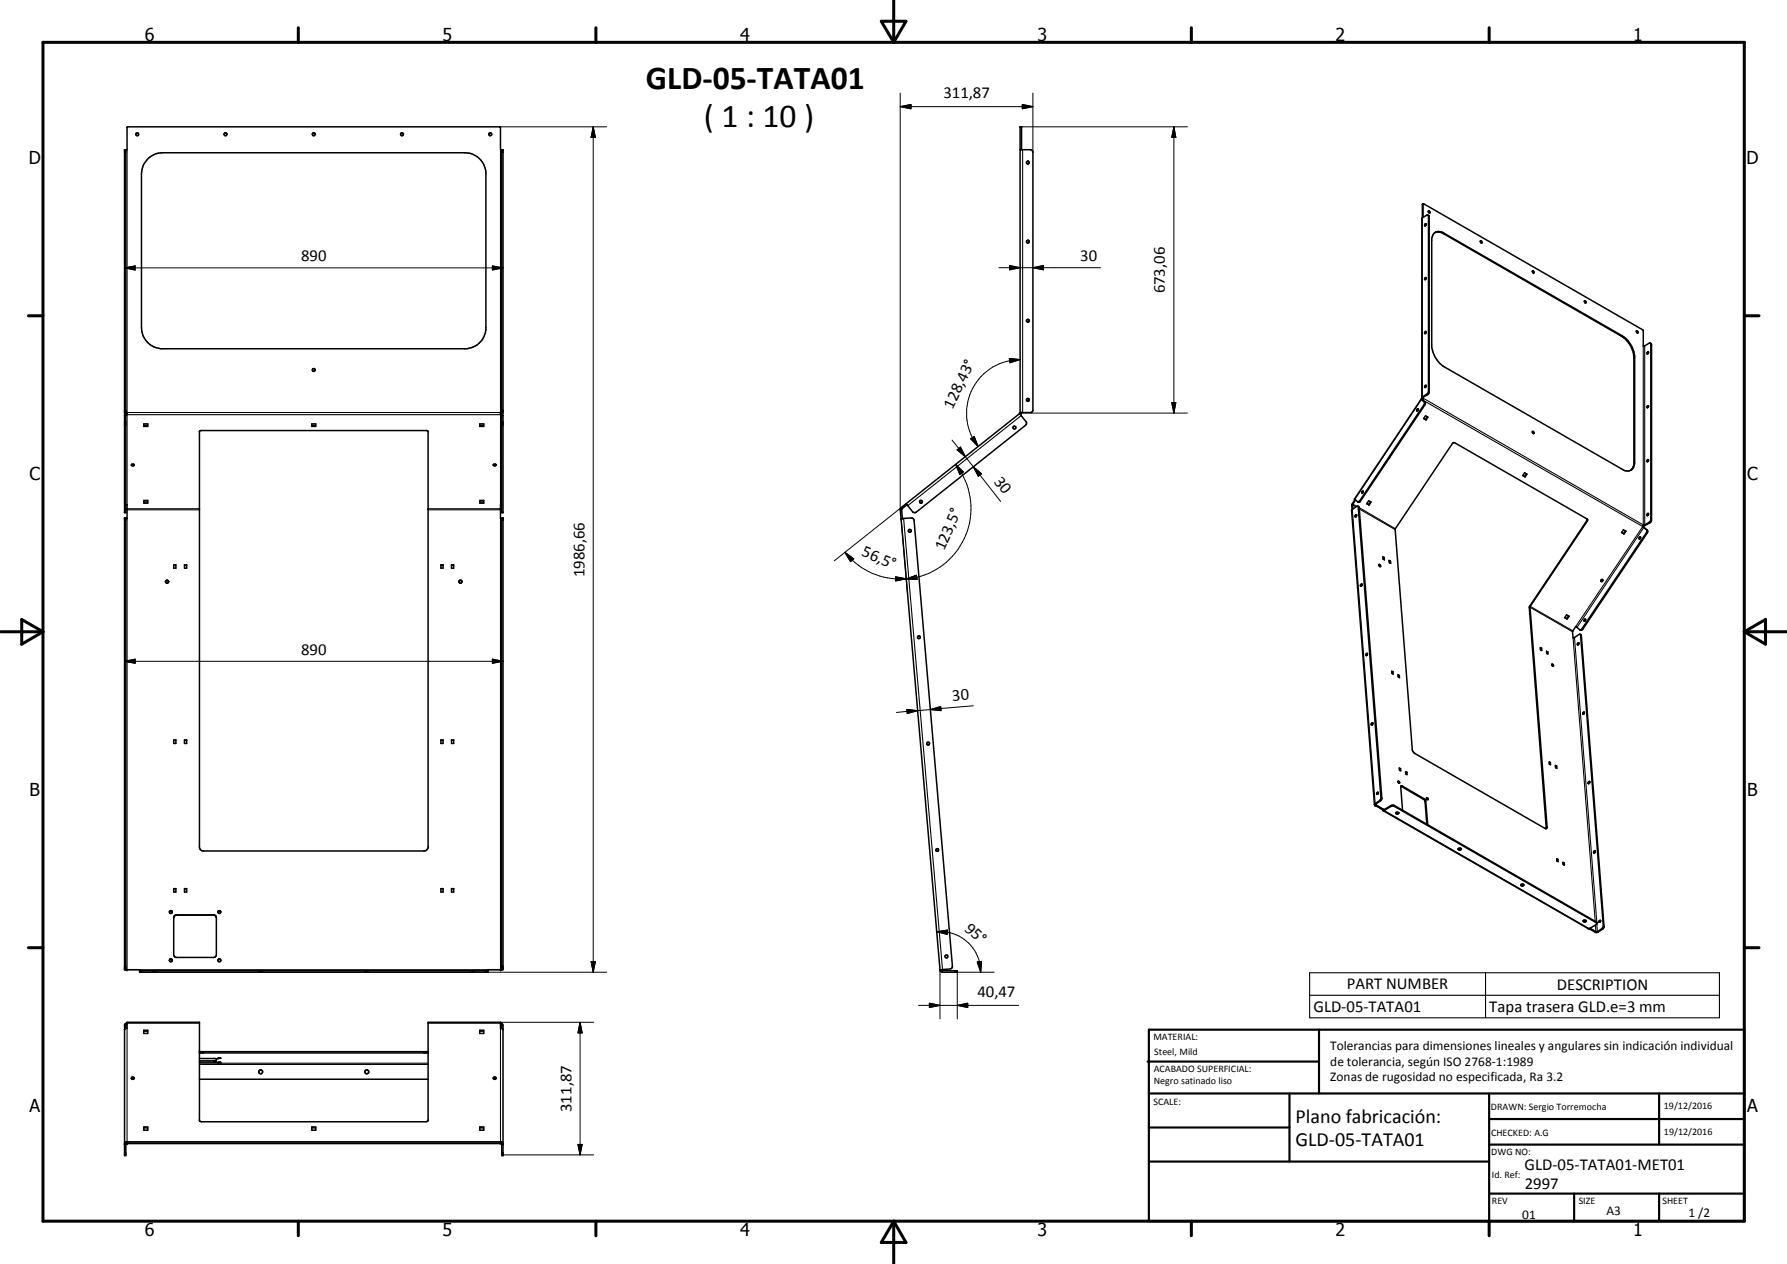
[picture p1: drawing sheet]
<svg xmlns="http://www.w3.org/2000/svg" width="420mm" height="297mm" viewBox="0 0 420 297" stroke-linecap="round" stroke-linejoin="round" font-family="sans-serif">
<g fill="none" stroke="#000" stroke-width=".35">
<path d="M29.6 35.2v61.7M32 31.4a.34 .34 0 0 1 .5-.1 .34 .34 0 0 1-.1 .6l-.4-.2zM34.9 37.2l.9-.6a4.3 4.3 0 0 1 2.5-.7h71a4.9 4.9 0 0 1 4.9 4.5v37.1a5.1 5.1 0 0 1-4.4 4.5h-72.1a5 5 0 0 1-4.4-5v-36.1a5 5 0 0 1 1.6-3.7zM52.7 31.4a.34 .34 0 0 1 .6-.1 .34 .34 0 0 1-.1 .6h-.3zM73.5 31.4a.34 .34 0 0 1 .5-.1 .34 .34 0 0 1-.1 .6h-.3zM94.2 31.4a.34 .34 0 0 1 .6-.1 .34 .34 0 0 1-.2 .6l-.4-.2zM115 31.4l.5-.1 .1 .4-.5 .2zM118 35.2v61.7M239.8 35.2h2.5l.6 .4v61l-.4 .3h-2.7M240.2 35.2v-5.4h-.4v67.3l-.1 .1M334.4 51.2l-.1 .1v42.2l.1 .1M334.4 51.2l1.1-.7 .3 .1 .1 .2v41.2l-.3 .6-1.3 .8"/>
<path d="M334.7 47.9l-.3 .1v3.2M334.7 47.9h-.1v3.2M334.7 47.9l51.5 29.6 .2 .2v3.6h.2l1.2-.7 .4 .1 .1 .3v41.2l-.4 .7-1.3 .7-.3-.1M335 52.7l.2-.1 .2 .1-.3 .4-.2-.2zM335.4 52.7l-.3 .3M335.7 50.5l.3 .4v41.2l-.3 .7-1.2 .6v.5h-.1M335.8 49.7l.3 .3M335.9 49.6l.2 .1 .1 .3-.3-.1zM337.1 54.9l.2-.2a1.85 1.85 0 0 1 2.2 .1l41.9 24.1a6.6 6.6 0 0 1 2.9 4.7v25.4a1.74 1.74 0 0 1-1 1.6 1.74 1.74 0 0 1-1.9-.3l-41.9-24.1a6.7 6.7 0 0 1-2.9-4.7v-25.4zM337.4 54.7l1.1-.2 .6 .2 42.1 24.3a6.4 6.4 0 0 1 3 5.1v24.9l-.3 .9-.3 .5M348.1 56.7l.2 .4M348.1 56.6l.2 .1v.4l-.2-.2z"/>
<path d="M335 78l.2-.1a.23 .23 0 0 1 .1 .3 .23 .23 0 0 1-.4 .1zM335.3 65.3a.24 .24 0 0 0-.3 .1 .24 .24 0 0 0 .1 .3M335.3 65.3l-.2 .4M335.4 78l-.3 .4M335.4 65.3l-.3 .4M360.3 63.8l.2 .3M360.3 63.8a.22 .22 0 0 1 .3 0 .22 .22 0 0 1-.1 .3M372.5 70.8l.2 .4M372.6 70.7l-.1 .1M372.6 70.7h.1M372.7 70.7l.2 .5-.3-.1-.1-.3M384.8 77.8l.3 .1v.3l-.3-.1z"/>
<path d="M384.8 77.9l.2 .3M386.3 77.6h.1M29.9 97.2l-.6 .3v23h.3v-22.9l.3-.1v-.6h-.6v-61.7h.6v-5.3l.1-.1 87.6 .1 .1 5.3h.6v61.7h-.6v.6l.3 .2v22.8h.3v-22.8l-.3-.4-.3-.1M33.8 99.9h.9M33.8 99.6h.9v.6h-.9zM73.3 99.9h.9M73.3 99.6h.9v.6h-.9zM112.8 99.9h.9M112.8 99.6h.9v.6h-.9zM239.7 97.2l1.6 2-.2 .7-25.7 20.5h-.7l-1.6-2M239.7 97.2l-26.6 21.2M240.2 96.9l-.3 .6"/>
<path d="M333.2 96.2l.1-.1 .2 .1-.3 .4-.1-.2zM333.5 96.2l-.2 .4M334.2 93.8l.7 .6v.5l-15.2 22.8-.5 .2-.7-.6zM334.2 93.8l.2 .1M334.4 93.9l.7 .6-.1 .7-15.2 22.7-.2 .1-.4-.1M334.4 93.6v.3M334.5 93.5l-.1 .1M334.8 98.3l.4 .3M335.2 97.7l.5 .3-.4 .7-.6-.4zM335.2 98.6l.1 .1M335.4 90.7l-.1-.1a.26 .26 0 0 0-.3 .1 .26 .26 0 0 0 .1 .4M335.4 90.7l-.3 .4"/>
<path d="M335.6 98l-.4 .6M387.6 95.4l-.2 .4M387.6 82.8l-.2 .4-.2-.2 .1-.2 .3-.1-.2 .4M387.6 95.4l-.3 .1-.1 .2 .2 .1M388.1 80.7v41.4l-.2 .6-1.3 .7h-.2l-.2 .3M29.6 118.7l.3-.1v3.3h-.3M30.9 109.1l.2 .2 .4-.2M30.9 109.2l.2 .3h.3l.1-.3M30.9 109.2h.6M33.8 117.6h.9v.6h-.9zM33.8 118h.9M46.9 101.3l.3-.1h53.1l.4 .2v97.8l-.6 .7-52.2 .1-.8-.4-.2-.4z"/>
<path d="M112.8 117.6h.9v.6h-.9zM112.8 118h.9M116 109.1l.2 .2 .4-.2M116.1 109.1l.6 .2-.5 .2-.2-.2zM118 118.8l-.3-.2v3.3l.3-.1M213.1 118.4l-1.4 1.3 .2 2.2M213.3 118.6l-1.3 1.1 .2 2.2M238.2 100.3a.34 .34 0 0 1 .5-.1 .34 .34 0 0 1 0 .5 .34 .34 0 0 1-.5-.1zM318 119.7l-.2 .3 5.4 69.1M318.6 117.4l-.8 1.3 .1 1.1M318.7 117.5l-.7 1.2 .1 .9M319.3 119l.3 .3 5.3 68.3-.1 .4-1.4 1 .1 .1"/>
<path d="M319.3 119l5.4 68.5-.3 .6-1.2 1M319.3 119h-.3l-1 .7M319.5 119.1v.1M320.5 115.5v-.1l-.3 .1v.2l.1 .2M320.5 115.5l-.2 .4M321.4 118.3l.4 .3M321.8 117.7l.6 .3-.5 .7-.6-.3zM321.8 118.6l.1 .1M322.2 117.9l-.4 .7M326.7 107.5l-.2 .3M341.5 104.2l.5-.1 31.3 18-13.6 20.5 4.1 51.8-.3 .3-30.8-17.6-.6-.8-4.1-52zM358 111.8l.5-.7 .5 .3-.4 .7"/>
<path d="M358 111.7l.5 .3M358 111.8l.6 .3M358.5 112l.1 .1M358.9 111.3l-.4 .7M360.3 101.5l.2 .4M360.3 101.4l.3 .1v.4l-.3-.3zM387.3 108.1l.3-.1-.2 .5-.2-.1zM387.6 108.1l-.2 .4M38.9 136.6l.2-.2 .5 .2M38.9 136.6v.2a.36 .36 0 0 0 .5 .2 .36 .36 0 0 0 .2-.4M38.9 136.6l.4-.2 .3 .2M40.8 132.8h.5v.7h-.5z"/>
<path d="M43.4 132.8h.5v.7h-.5zM103.7 132.8h.5v.7h-.5zM106.2 132.8h.5v.7h-.5zM107.9 136.6a.35 .35 0 0 0 .4 .5 .35 .35 0 0 0 .3-.5M108.1 136.4h.3M108.1 136.4l-.2 .2M108.4 136.4l.2 .2M211.9 121.9l9.1 106M212.1 121.9l2.3-.2 .5 .6 9 104.8-.2 .5-.3 .1-2.4 .2M212.1 121.9h-.2M213.7 124.5h.5v.4l-.3 .2-.2-.1-.1-.2zM318.7 121.1l.3-.1-.2 .5-.2-.1z"/>
<path d="M319 121.1l-.2 .3M320 137.3l.2-.1v.3l-.3 .3v-.3zM320.2 137.4l-.1 .3M324.2 132.8l.2 .3M324.2 132.8l.1-.2 .3 .2v.3h-.2M325.2 130.9l.2 .1 .1 .6-.3-.2zM325.2 131.1h.1M325.3 131.1v.3M325.4 131l-.1 .1M326.6 131.7l.3 .2 .1 .5-.3-.2zM326.6 132h.1M326.7 132l.1 .3"/>
<path d="M326.9 131.9l-.2 .1M373.2 122l-13.6 20.7 3.9 52M376.8 136.2l-.1 .3-.3 .1M381.3 125.1l.5 .4M381.3 125.1l.4-.6 .6 .3-.5 .7M381.3 125.1l.5 .3M381.8 125.4v.1M382.2 124.8l-.4 .6M385.7 126.2l-.3 .1-.1 .2 .2 .2M385.7 126.2l-.2 .5M385.7 126.3l-.2 .4M386.2 123.7l1 .8-.1 .6-15.3 22.8-.4 .1-.9-.8-.8 1.3 .2 1.4 .3-.1 1.1-.7h.3l5.4 68.5-.4 .6-1 .7h-.4"/>
<path d="M386.2 123.7l1.1 .9v.7l-15.2 22.6-.3 .2-.3-.1M387.4 120.7h.2v.2l-.3 .3zM387.6 120.8l-.2 .4M321.3 153.6l.2-.1v.3l-.3 .3-.1-.3zM321.5 153.7l-.2 .4M327.2 157.7l.3 .2 .1 .5-.3-.2zM327.3 157.9l.1 .1M327.4 158v.3M327.5 157.9l-.1 .1M328.7 158.5l.3 .2v.6l-.3-.2zM328.7 158.8l.1 .1M328.8 158.9v.2"/>
<path d="M329 158.7l-.2 .2M362.2 152.2l.2 .1 .1 .6-.3-.2zM362.2 152.4h.1M362.3 152.4v.3M362.4 152.3l-.1 .1M363.6 153l.3 .2v.5l-.2-.2zM363.6 153.2l.2 .1M363.8 153.3v.3M363.9 153.2l-.1 .1M364.9 156.2l.2 .3M364.9 156.3l.2 .2M364.9 156.3v-.2l.3 .1 .1 .3h-.2"/>
<path d="M367.9 145.1l.5 .3M368.3 144.5l.6 .3-.4 .7-.6-.3zM368.4 145.4l.1 .1M368.8 144.7l-.4 .7M370.9 151.2l.4-.1-.2 .4h-.2zM371.3 151.2l-.3 .3M371.5 149.1l.3 .1M371.8 149.2v.1M371.8 149.3l5.3 68.4-.3 .6-1.2 .8h-.5M372.8 145.6l-.2 .4M372.8 145.6v-.1a.24 .24 0 0 0-.3 .2 .24 .24 0 0 0 .1 .3M40.8 173.9h.5v.8h-.5z"/>
<path d="M43.4 173.9h.5v.8h-.5zM103.7 173.9h.5v.8h-.5zM106.2 173.9h.5v.8h-.5zM218 174.5h.5l.1 .3-.2 .2h-.4l-.1-.2zM322.4 170.1l.3-.3v.5h-.3zM322.8 170l-.2 .3M364.3 179l.2 .2 .1 .5-.3-.2zM364.3 179.2l.1 .1M364.4 179.3v.3M364.5 179.2l-.1 .1M365.7 179.9l.3 .1v.6l-.3-.2zM372.3 167.4h.2v.2l-.3 .3z"/>
<path d="M372.5 167.5l-.2 .3M323.2 189.1l.1 .2M323.3 189.3l1.8 1M323.5 189.2l1.8 1M323.5 189.2l-.2 .1M323.5 189.1v.1M323.5 189.1l-.2 .2M323.8 186.3l.3-.1-.3 .4h-.1zM324.1 186.3l-.2 .3M325.1 190.3l.1 .2M325.2 190.5l1.9-1h.7l47.6 27.4-.1 .4-1.8 1M325.2 190.5l48.2 27.7"/>
<path d="M325.3 190.2l1.8-.9h.7l47.6 27.4 .1 .3M325.3 190.2l-.2 .1M328.2 191l.3 .1 .3-.1M328.2 190.9h.6l.1 .2-.4 .2-.3-.1zM328.7 183.8v-.2a.29 .29 0 0 1 .3 .1 .29 .29 0 0 1 0 .4l-.1-.1M328.7 183.7l.2 .3M328.7 183.8l.1 .1M328.9 183.9v.1M329 180.7l.1 .1M329 180.5l.3 .1v.5l-.3-.1zM329.1 180.8v.3M329.3 180.6l-.2 .2"/>
<path d="M329.4 184.8l.4 5.6M329.4 184.8h.1M329.4 184.8l.3-.1 5.4 3.2 .6 5.9M329.4 184.8l5.5 3.2 .6 5.7M330.5 181.6h.1M330.5 181.4l.3 .1v.5l-.3-.1zM330.6 181.6v.3M330.8 181.5l-.2 .1M335.4 187.6h.1M335.4 187.5v.1M335.4 187.5h.1M335.5 187.5l.3 .3h-.3l-.1-.2"/>
<path d="M335.5 187.6l.1 .2M335.6 187.8v.1M342.8 199.4l.1 .3 .3 .1 .3-.1 .1-.3M342.8 199.4l.3-.1 .5 .1M342.9 199.4l.3 .2 .4-.2M365.7 180.1h.1M365.8 180.1v.4M366 180l-.2 .1M373.5 183.7h.3v.2l-.3 .2zM373.8 183.8l-.2 .3M374.9 199.9h.1M39.8 214.3l.4 .4 .3-.4"/>
<path d="M39.9 214.2l-.1 .1M40.1 214l-.2 .2M40.2 214l.3 .2M40.3 214h-.3l-.2 .3M40.3 214l.1 .1M40.4 214.1l.1 .2M40.5 214.2v.1M40.8 208.8h.5v.8h-.5zM40.8 215.6v8.8l.3 .5 .4 .1h8.7l.4-.1 .3-.5v-8.8M40.9 215.4l-.1 .2M41.3 215.1l-.3 .2-.2 .3M41.3 215.1l-.3 .2"/>
<path d="M41.5 215.1h8.9M43.4 208.8h.5v.8h-.5zM50.4 215.1h-9.1M50.4 215.1l.2 .1M50.6 215.1l.3 .5M50.7 215.3l.2 .3M51.5 214l.3 .1M51.5 214l-.2 .2M51.5 214l-.2 .2v.2l.3 .3 .3-.3-.3-.4M51.8 214.2l.1 .1M103.7 208.8h.5v.8h-.5zM106.2 208.8h.5v.8h-.5z"/>
<path d="M357.6 207.9l.3 .1 .3-.1M357.7 207.8h.3l.3 .2-.5 .2-.3-.2zM366 201.8l.3 .2v.5l-.3-.2zM366 202l.1 .1M366.1 202.1l.1 .3M366.3 202l-.2 .1M367.5 202.6l.3 .2v.5l-.3-.1zM367.5 202.9h.1M367.6 202.9v.3M367.8 202.8l-.2 .1M372.3 216.3l.1 .2 .5-.2M372.3 216.3h.6v.2l-.5 .2-.2-.2z"/>
<path d="M373.4 218.2l.1 .1M373.6 218.2l1.5 .9M373.8 218.1l1.4 .8M374.7 200.1l.4-.1-.2 .4h-.2zM375.1 200.1l-.2 .3M375.2 218.9l-.1 .2M376 216.4l.3-.1-.1 .4h-.2zM376.3 216.4l-.2 .3M29.6 227.9v-106.2h-.3v106.2h3.5v.6h81.9v-.6l3.6-.1v-106.1h-.3l-.1 106.2M32.8 228.1h81.9M39.9 225.6l-.1 .1M39.9 225.6l.2-.3 .4 .3-.1 .3-.2 .1-.3-.1 .1-.4h.4l.1 .2"/>
<path d="M51.6 225.4l.2 .1M51.6 225.4l-.3 .2M51.8 225.6l.1 .1M221 227.9l.1 .3 .5 .3h3.5v-.4h-3.6l-.2-.2M29.3 241.9l.6-.3v-1.4h17v23.1l.5 .3 53.1-.1 .2-.2v-23.1h17v1.4l.6 .4M29.9 240.4l-.4 .1-.2 .3v30.6h.3v-2.5l.1-.2h88.1l.2 .3v2.4h.3v-30.4l-.3-.5-.3-.1M29.9 240.7l-.3 .2v.8M30.9 253.5l.2-.2 .4 .2M30.9 253.2h.5l.1 .2-.4 .2zM33.8 242.1h.9v.8h-.9zM33.8 242.3h.9M46.9 248.8h4v.8"/>
<path d="M46.9 247.1h53.8M46.9 247.4h53.8M46.9 253.6h53.8M50.8 249.6h-3.9M50.8 249.6h.1M50.8 249.3h-3.9M50.8 249.3h.1M51.3 248.7h.6zM51.3 249.6l.6 .1zM112.8 242.1h.9v.8h-.9zM112.8 242.3h.9M116 253.5l.2-.2 .4 .2"/>
<path d="M116.1 253.2l.3-.1 .3 .3-.3 .2h-.2l-.2-.2zM117.7 240.7l.3 .3v.7M29.3 268.6l.6-.3v.4M29.3 268.9l.2-.4 .4-.1h87.8l.4 .2 .2 .4M33.8 264.8h.9v.8h-.9zM33.8 265h.9M73.3 264.8h.9v.8h-.9zM73.3 265h.9M112.8 264.8h.9v.8h-.9zM112.8 265h.9M118.3 268.6l-.6-.3v.4"/>
<circle cx="241.7" cy="38.2" r=".32"/>
<circle cx="241.7" cy="56.8" r=".32"/>
<circle cx="241.7" cy="75.4" r=".32"/>
<circle cx="73.8" cy="86.9" r=".35"/>
<circle cx="241.7" cy="94" r=".32"/>
<circle cx="216.5" cy="117.9" r=".33"/>
<circle cx="376.6" cy="136.4" r=".25"/>
<circle cx="216" cy="149.8" r=".32"/>
<circle cx="220.4" cy="199.7" r=".33"/>
<circle cx="51.6" cy="225.7" r=".34"/>
<circle cx="222.5" cy="224.8" r=".32"/>
<circle cx="61.3" cy="251.9" r=".46"/>
<circle cx="86.2" cy="251.9" r=".46"/>
</g>
<g fill="none" stroke="#000" stroke-width=".25">
<path d="M29.3 35.8h.3M29.9 35.2v61.7h87.8v-61.7M118 35.8h.3M239.8 30h.4M240.4 35.2v61.7M334.4 51.2v42.1l.2 .3 51.8 29.8v-42.1M334.6 47.9l-.2 .1M335.9 50.8l.1 .1M339.5 54.8l-.1 .1M381.4 78.9l-.2 .1M29.3 99.1h.3M29.3 99.9h.3"/>
<path d="M29.3 96.4h.3M29.3 97.7h.3M118 99.1h.3M118 99.9h.3M118 96.4h.3M118 97.7h.3M240.1 97.7l-26.7 21.1M334.4 94l-.2-.1-15.7 23.4M334.5 94h.1M334.5 94l51.7 29.7-15.7 23.5M334.8 95l.2 .2M334.9 94.4l.2 .1"/>
<path d="M335.5 92.6l.2 .2M335.9 92l.1 .1M384.3 84l-.1 .1M386.7 81.3v42.1h.2M388.1 80.9l.2 .1M29.9 118.6v-21.1h87.8v21.1M29.9 119.8h17M29.9 119.5h17M100.7 119.8h17M100.7 119.5h17M318 119.7l5.3 69.1 .2 .1M318 118.7l.8 .4"/>
<path d="M318.1 118.5l.9 .5M319.4 119.2l.2 .1M319.6 119.6l8.4 4.9M319.6 119.3l8.5 4.9M319.7 117.7l.2 .1M384.3 108.6l-.1 .1M29.3 122.3h.3M29.3 120.4h.3M29.9 121.9v106h87.8v-106M118 122.3h.3M118 120.4h.3M212.5 121.8l9.1 106"/>
<path d="M373.1 122.4l.1 .1M386.7 124.1l-.2-.1-15.7 23.4M387.1 125.1l.2 .2M387.2 124.5l.1 .1M387.8 122.7l.1 .2M388.1 122.1l.2 .1M359.7 142.7l10 5.8M359.8 142.5l10 5.8M369.9 149.9l5.2 66.6M370.2 149.8l5.2 66.9M371.6 149.3l.2 .1M371.9 147.8l.2 .1"/>
<path d="M323.5 189v.1l1.9 1.2M324.4 188.1l.2 .1M324.7 187.5l.2 .1M325.4 190.5l48.3 27.7M327.1 189.3v.2M327.8 189.3v.2M329.7 184.7l-.2 .1M334.8 187.7l-.1 .1M335.2 188.3l-.1 .1M363.8 194.4l-.3 .1M41.5 215v.1M50.2 215v.1"/>
<path d="M375.1 217.4l.1 1.5-1.4-.8M375.3 216.7v.1M375.4 217.1l.2 1.8 .1 .1M376.6 218.2l.2 .1M377 217.6l.1 .1M29.3 227.8h.3M29.3 227.1h.3M29.3 227.7h.3M32.8 228.1h81.9M33.5 228.1v.4M114.1 228.1v.4M118 227.8h.3"/>
<path d="M118 227.1h.3M118 227.7h.3M224.4 228.1v.4M307.9 228.6h96.4v10.6h-96.4zM307.9 233.9h96.4M349.3 228.6v10.6M29.9 241.6v26.7h87.8v-26.7M29.9 240.5h17M46.9 250.1h53.8M46.9 249.9h53.8M47.9 247.1v.3M50.2 249.3v.3"/>
<path d="M99.6 247.1v.3M100.7 240.5h17M29.3 268.6h.1M29.3 270.8h.3M30 268.4v.3M117.5 268.4v.3M118 270.8h.3M118.1 268.6h.2"/>
</g>
<g fill="#000">
<circle cx="29.6" cy="35.2" r=".18"/>
<circle cx="29.3" cy="96.9" r=".18"/>
<circle cx="29.6" cy="96.9" r=".18"/>
<circle cx="118" cy="96.9" r=".18"/>
<circle cx="118.3" cy="96.9" r=".18"/>
<circle cx="318.5" cy="117.3" r=".18"/>
<circle cx="29.3" cy="121.7" r=".18"/>
<circle cx="29.6" cy="121.7" r=".18"/>
<circle cx="118" cy="121.7" r=".18"/>
<circle cx="118.3" cy="121.7" r=".18"/>
<circle cx="211.9" cy="121.9" r=".18"/>
<circle cx="323.3" cy="189.3" r=".18"/>
<circle cx="375.2" cy="218.9" r=".18"/>
<circle cx="29.9" cy="227.9" r=".18"/>
<circle cx="32.8" cy="228.1" r=".18"/>
<circle cx="60.9" cy="228.1" r=".18"/>
<circle cx="61.8" cy="228.1" r=".18"/>
<circle cx="85.8" cy="228.1" r=".18"/>
<circle cx="114.7" cy="228.1" r=".18"/>
<circle cx="117.7" cy="227.9" r=".18"/>
<circle cx="221" cy="227.9" r=".18"/>
<circle cx="221.3" cy="227.9" r=".18"/>
<circle cx="46.9" cy="247.1" r=".18"/>
<circle cx="51.3" cy="249.7" r=".18"/>
<circle cx="51.3" cy="248.7" r=".18"/>
<circle cx="51.9" cy="249.7" r=".18"/>
<circle cx="100.7" cy="247.1" r=".18"/>
<circle cx="29.3" cy="271.4" r=".18"/>
<circle cx="29.6" cy="271.4" r=".18"/>
<circle cx="29.9" cy="268.4" r=".18"/>
<circle cx="29.9" cy="268.7" r=".18"/>
<circle cx="117.7" cy="268.4" r=".18"/>
<circle cx="118" cy="271.4" r=".18"/>
<circle cx="118.3" cy="271.4" r=".18"/>
</g>
<g fill="none" stroke="#000" stroke-width=".71">
<path d="M10.1 9.9h400v277.1h-400zM70.1 6.5v3.4M140.1 6.5v3.4M207.2 5h5.8l-2.9 4.9zM210.1 0v9.9M280.1 6.5v3.4M350.1 6.5v3.4M6.7 74.2h3.4M410.1 74.2h3.5M.1 148.5h10M5.1 145.6l5 2.9-5 2.9zM410.1 148.5h10"/>
<path d="M410.1 148.5l5-2.9v5.8zM6.7 222.7h3.4M410.1 222.7h3.5M70.1 287v3.4M140.1 287v3.4M210.1 287v10M210.1 287l2.9 5h-5.8zM280.1 287v3.4M350.1 287v3.4"/>
</g>
<g fill="none" stroke="#000" stroke-width=".51">
<path d="M269.8 249.5h40.3M270.1 242h140v45h-140zM270.1 257h140M303.2 257v16M310.1 242v15M350.1 257v30M390.1 257v12M270.1 265h33.1M270.1 273h80M350.1 269h60M350.1 263h60M350.1 280.5h60"/>
<path d="M370.1 280.5v6.5M390.1 280.5v6.5"/>
</g>
<g fill="none" stroke="#000" stroke-width=".24">
<path d="M117.5 29.8h25.2M139.5 29.8l.5 2.5h-1zM139.5 29.8v198.7M211.7 25.1l2.5-.5v1zM211.7 25.1h31.2M211.7 21.9v97.9M240.2 29.8h39M240.4 24.6l2.5 .5-2.5 .5zM242.9 21.9v13.9M276 29.8l.5 2.5h-1zM276 29.8v67.3M29.3 62.9l2.5-.4v1z"/>
<path d="M29.3 62.9h89M115.8 62.5l2.5 .4-2.5 .6zM234.9 62.9h23.8M237.4 62.4l2.4 .5-2.4 .5zM242.9 62.9l2.5-.5v1zM237.3 84.2l2.5 .3-2.4 .8zM239.6 97.1h39.6M239.8 84.5a12.6 12.6 0 0 0-11.3 7.1 12.6 12.6 0 0 0 1.5 13.3M275.5 94.6h1l-.5 2.5zM212 119.6h.2M213.1 118.4l-16.9 13.4M223.8 103.4l3.2 4"/>
<path d="M224.7 109.1l1.8 1.8-.8 .6zM224.7 109.1a16.6 16.6 0 0 1-11.6 27M225 105.7l.8-.6 1.2 2.3zM227 107.4l1.8 2.3M228.2 103.1l.9-.5 .9 2.3zM228.8 109.7l2 1.6-.8 .6zM228.8 109.7l6.5 8.2M198.7 129.8l2 1.5-.7 .7zM198.7 129.8a16.4 16.4 0 0 0 14.4 6.2M210.6 135.6l2.5 .4-2.5 .5zM211.9 121.9l1.4 17.3M213.1 136.1l2.4-.9 .1 1z"/>
<path d="M29.3 155.4l2.5-.5v1zM29.3 155.4h89M115.8 154.9l2.5 .5-2.5 .5zM213.2 166.7l2.5 .3-2.4 .7zM215.7 167l-4.9 .4M218.7 166.8l2.5-.8 .1 1zM218.7 166.8l-3 .2M228.8 165.9l-10.1 .9M220.2 218.9l2.5-.3v1zM220.2 218.9a9.6 9.6 0 0 1 5.9 1.4 9.5 9.5 0 0 1 4.2 5.7l.3 2.5M114.1 228.5h28.6M139 226h1l-.5 2.5z"/>
<path d="M216 236.3h23.5M218.5 235.8l2.5 .5-2.5 .5zM221 227.9v11.5M224.4 228.5h9.4M225.1 236.3l2.4-.5v1zM225.1 228.5v10.9M229.8 226.1l1-.2-.2 2.6zM117.7 240.2h21.9M136.4 240.2l.5 2.5h-1zM136.4 240.2v31.2M118.3 271.4h21.3M135.9 268.9h1l-.5 2.5z"/>
</g>
<g fill="#000">
<path d="M139.5 29.8l.5 2.5h-1zM211.7 25.1l2.5-.5v1zM240.4 24.6l2.5 .5-2.5 .5zM276 29.8l.5 2.5h-1zM29.3 62.9l2.5-.4v1zM115.8 62.5l2.5 .4-2.5 .6zM237.4 62.4l2.4 .5-2.4 .5zM242.9 62.9l2.5-.5v1zM237.3 84.2l2.5 .3-2.4 .8zM275.5 94.6h1l-.5 2.5zM225 105.7l.8-.6 1.2 2.3zM224.7 109.1l1.8 1.8-.8 .6z"/>
<path d="M228.2 103.1l.9-.5 .9 2.3zM228.8 109.7l2 1.6-.8 .6zM198.7 129.8l2 1.5-.7 .7zM210.6 135.6l2.5 .4-2.5 .5zM213.1 136.1l2.4-.9 .1 1zM29.3 155.4l2.5-.5v1zM115.8 154.9l2.5 .5-2.5 .5zM213.2 166.7l2.5 .3-2.4 .7zM218.7 166.8l2.5-.8 .1 1zM220.2 218.9l2.5-.3v1zM139 226h1l-.5 2.5zM218.5 235.8l2.5 .5-2.5 .5z"/>
<path d="M225.1 236.3l2.4-.5v1zM229.8 226.1l1-.2-.2 2.6zM136.4 240.2l.5 2.5h-1zM135.9 268.9h1l-.5 2.5z"/>
</g>
<g font-size="7.9">
<text x="151.8" y="20.8">GLD-05-TATA01</text>
<text x="165.5" y="29.8">( 1 : 10 )</text>
</g>
<g font-size="4.7">
<text x="304.6" y="263.9">Plano fabricación:</text>
<text x="304.6" y="269.3">GLD-05-TATA01</text>
</g>
<g font-size="4.2">
<text x="34" y="9.6">6</text>
<text x="104" y="9.6">5</text>
<text x="174" y="9.6">4</text>
<text x="244" y="9.6">3</text>
<text x="314" y="9.6">2</text>
<text x="384" y="9.6">1</text>
<text x="6.8" y="38.7">D</text>
<text x="410.6" y="38.7">D</text>
<text x="7" y="112.9">C</text>
<text x="410.8" y="112.9">C</text>
<text x="7" y="187.1">B</text>
<text x="410.8" y="187.1">B</text>
<text x="7" y="261.4">A</text>
<text x="410.8" y="261.4">A</text>
<text x="34" y="290.4">6</text>
<text x="104" y="290.4">5</text>
<text x="174" y="290.4">4</text>
<text x="244" y="290.4">3</text>
<text x="314" y="290.4">2</text>
<text x="384" y="290.4">1</text>
</g>
<g font-size="3.9">
<text x="221.8" y="23">311,87</text>
<text x="70.8" y="61.4">890</text>
<text x="254" y="61.4">30</text>
<text x="273.9" y="69" transform="rotate(-90 273.9 69)">673,06</text>
<text x="224" y="96.3" transform="rotate(-64 224 96.3)">128,43°</text>
<text x="233.6" y="113.2" transform="rotate(51 233.6 113.2)">30</text>
<text x="202.4" y="130.5" transform="rotate(23 202.4 130.5)">56,5°</text>
<text x="222" y="129.6" transform="rotate(-67 222 129.6)">123,5°</text>
<text x="137.4" y="135.6" transform="rotate(-90 137.4 135.6)">1986,66</text>
<text x="70.8" y="153.8">890</text>
<text x="224" y="164.7" transform="rotate(-5 224 164.7)">30</text>
<text x="226.6" y="218.5" transform="rotate(42 226.6 218.5)">95°</text>
<text x="316.6" y="232.5">PART NUMBER</text>
<text x="366" y="232.5">DESCRIPTION</text>
<text x="229.8" y="234.2">40,47</text>
<text x="308.8" y="237.8">GLD-05-TATA01</text>
<text x="350.2" y="237.8">Tapa trasera GLD.e=3 mm</text>
<text x="134.4" y="261.3" transform="rotate(-90 134.4 261.3)">311,87</text>
<text x="358.5" y="275">GLD-05-TATA01-MET01</text>
<text x="358.5" y="279.4">2997</text>
</g>
<g font-size="3.1">
<text x="312.7" y="246.8">Tolerancias para dimensiones lineales y angulares sin indicación individual</text>
<text x="312.7" y="250.4">de tolerancia, según ISO 2768-1:1989</text>
<text x="312.7" y="254">Zonas de rugosidad no especificada, Ra 3.2</text>
<text x="357.9" y="286.4">01</text>
<text x="377.7" y="285.6">A3</text>
<text x="397" y="285.9">1 /2</text>
</g>
<g font-size="2.4">
<text x="271.2" y="244.4">MATERIAL:</text>
<text x="271.3" y="252">ACABADO SUPERFICIAL:</text>
<text x="271.4" y="247.9">Steel, Mild</text>
<text x="271.3" y="254.6">Negro satinado liso</text>
<text x="271.2" y="259.7">SCALE:</text>
<text x="350.6" y="260.8">DRAWN: Sergio Torremocha</text>
<text x="391.2" y="260.6">19/12/2016</text>
<text x="350.6" y="267">CHECKED: A.G</text>
<text x="391.2" y="266.7">19/12/2016</text>
<text x="350.6" y="271.4">DWG NO:</text>
<text x="350.8" y="276.9">Id. Ref:</text>
<text x="350.8" y="282.8">REV</text>
<text x="371.2" y="282.9">SIZE</text>
<text x="390.9" y="282.9">SHEET</text>
</g>
</svg>
